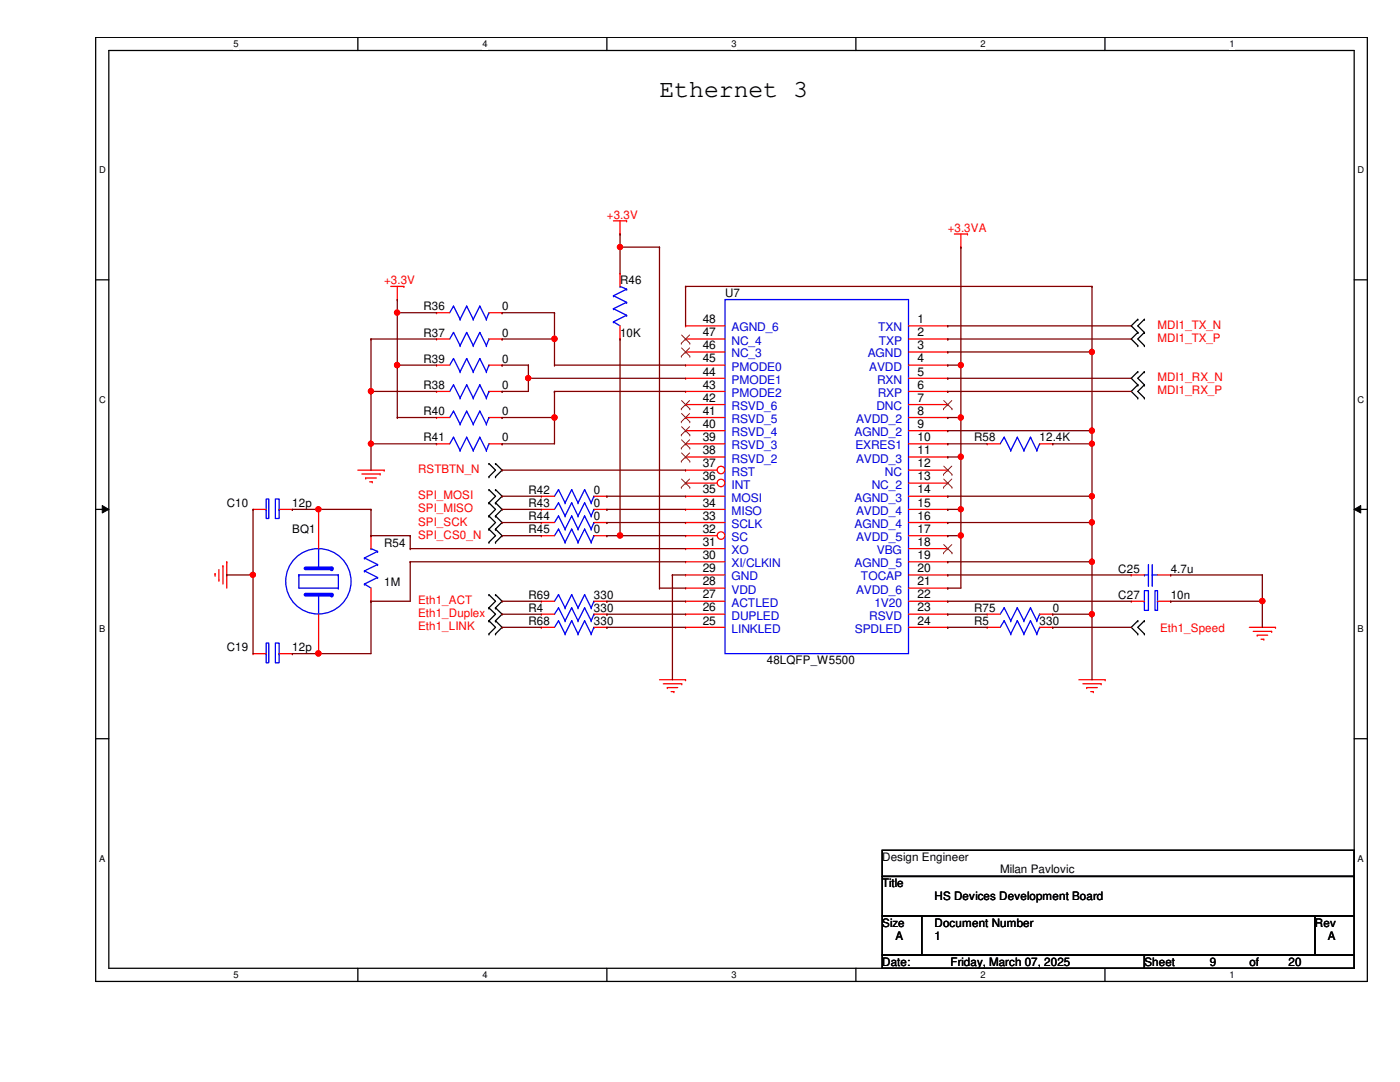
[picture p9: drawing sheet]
<svg xmlns="http://www.w3.org/2000/svg" width="279mm" height="216mm" viewBox="0 0 279 216" stroke-linecap="round" stroke-linejoin="round" font-family="sans-serif">
<path d="M19.1 7.5h253.8v188.3h-253.8zM21.7 10.1h248.6v183.1h-248.6z" fill="none" stroke="#000" stroke-width=".25"/>
<g fill="#fff">
<path d="M46.6 7.7h1v2.1h-1z"/>
<path d="M46.6 193.5h1v2.1h-1z"/>
</g>
<path d="M71.4 7.5v2.6M71.4 193.2v2.6" fill="none" stroke="#000" stroke-width=".25"/>
<g fill="#fff">
<path d="M96.3 7.7h1v2.1h-1z"/>
<path d="M96.3 193.5h1v2.1h-1z"/>
</g>
<path d="M121.1 7.5v2.6M121.1 193.2v2.6" fill="none" stroke="#000" stroke-width=".25"/>
<g fill="#fff">
<path d="M146 7.7h1v2.1h-1z"/>
<path d="M146 193.5h1v2.1h-1z"/>
</g>
<path d="M170.8 7.5v2.6M170.8 193.2v2.6" fill="none" stroke="#000" stroke-width=".25"/>
<g fill="#fff">
<path d="M195.7 7.7h1v2.1h-1z"/>
<path d="M195.7 193.5h1v2.1h-1z"/>
</g>
<path d="M220.5 7.5v2.6M220.5 193.2v2.6" fill="none" stroke="#000" stroke-width=".25"/>
<g fill="#fff">
<path d="M245.4 7.7h1v2.1h-1z"/>
<path d="M245.4 193.5h1v2.1h-1z"/>
<path d="M19.8 32.9h1.3v2.1h-1.3z"/>
<path d="M270.9 32.9h1.3v2.1h-1.3z"/>
<path d="M19.8 78.7h1.3v2.1h-1.3z"/>
<path d="M270.9 78.7h1.3v2.1h-1.3z"/>
</g>
<path d="M19.1 55.8h2.6M270.3 55.8h2.6" fill="none" stroke="#000" stroke-width=".25"/>
<g fill="#fff">
<path d="M19.8 124.5h1.2v2.1h-1.2z"/>
<path d="M270.9 124.5h1.3v2.1h-1.3z"/>
</g>
<path d="M19.1 101.6h2.6M270.3 101.6h2.6" fill="none" stroke="#000" stroke-width=".25"/>
<path d="M20.4 100.9l1.3 .7-1.3 .8zM270.3 101.6l1.3-.7v1.5z" fill="#000"/>
<path d="M20.4 100.9l1.3 .7-1.3 .8zM270.3 101.6l1.3-.7v1.5z" fill="none" stroke="#000" stroke-width=".2"/>
<g fill="#fff">
<path d="M19.8 170.3h1.2v2h-1.2z"/>
<path d="M270.9 170.3h1.3v2h-1.3z"/>
</g>
<g fill="none" stroke="#000" stroke-width=".25">
<path d="M227.1 63.7h.1M227.1 66.3h.1M227.1 69h.1M227.1 76.8h.1M227.1 79.4h.1M227.1 74.2h.1M227.1 63.7l-1.3 1.3 1.3 1.3M227.1 66.3l-1.3 1.3 1.3 1.4M227.1 76.8l-1.3 1.3 1.3 1.3M227.1 74.2l-1.3 1.3 1.3 1.3M228.4 66.3h.1M228.4 63.7h.1"/>
<path d="M228.4 69h.1M228.4 79.4h.1M228.4 76.8h.1M228.4 74.2h.1M228.4 63.7l-1.3 1.3 1.3 1.3M228.4 66.3l-1.3 1.3 1.3 1.4M228.4 76.8l-1.3 1.3 1.3 1.3M228.4 74.2l-1.3 1.3 1.3 1.3M97.6 97.7h.1M97.6 92.5h.1M97.6 95.1h.1M97.6 97.7l1.3 1.3-1.3 1.3"/>
<path d="M97.6 92.5l1.3 1.3-1.3 1.3M98.9 97.7h.1M98.9 95.1h.1M98.9 92.5h.1M98.9 97.7l1.3 1.3-1.3 1.3M98.9 92.5l1.3 1.3-1.3 1.3M97.6 105.6h.1M97.6 108.2h.1M97.6 103h.1M97.6 100.3h.1M97.6 118.7h.1M97.6 105.6l1.3 1.3-1.3 1.3"/>
<path d="M97.6 103l1.3 1.3-1.3 1.3M97.6 100.3l1.3 1.3-1.3 1.4M97.6 118.7l1.3 1.3-1.3 1.3M98.9 108.2h.1M98.9 105.6h.1M98.9 103h.1M98.9 100.3h.1M98.9 118.7h.1M98.9 105.6l1.3 1.3-1.3 1.3M98.9 103l1.3 1.3-1.3 1.3M98.9 100.3l1.3 1.3-1.3 1.4M98.9 118.7l1.3 1.3-1.3 1.3"/>
<path d="M97.6 121.3h.1M97.6 123.9h.1M97.6 126.5h.1M97.6 121.3l1.3 1.3-1.3 1.3M97.6 123.9l1.3 1.3-1.3 1.3M98.9 121.3h.1M98.9 123.9h.1M98.9 126.5h.1M98.9 121.3l1.3 1.3-1.3 1.3M98.9 123.9l1.3 1.3-1.3 1.3M227.1 123.9h.1M227.1 126.5h.1"/>
<path d="M227.1 123.9l-1.3 1.3 1.3 1.3M228.4 126.5h.1M228.4 123.9h.1M228.4 123.9l-1.3 1.3 1.3 1.3M19.1 147.4h2.6M270.3 147.4h2.6M176.1 169.7h94.2v5.2h-94.2zM176.1 174.9h94.2v7.9h-94.2zM176.1 182.8h7.8v7.8h-7.8zM176.1 190.6h52.3v2.6h-52.3zM183.9 182.8h78.5v7.8h-78.5zM228.4 190.6h41.9v2.6h-41.9z"/>
<path d="M262.4 182.8h7.9v7.8h-7.9z"/>
</g>
<g fill="none" stroke="#f00" stroke-width=".25">
<path d="M78 57.1h2.6M79.3 59.8h.1M79.3 57.1v2.7M80.6 57.1h.1M122.4 44.1h2.7M123.7 46.7h.1M123.7 44.1v2.6M125.1 44.1h.1M190.5 46.7h2.6M191.8 49.3h.1M191.8 46.7v2.6M193.1 46.7h.1"/>
<path d="M87.1 67.6h.1M87.1 72.9h.1M87.1 67.6h2.6M87.1 72.9h2.6M97.6 67.6h2.6M97.6 72.9h2.6M100.2 67.6h.1M100.2 72.9h.1M181.3 67.6h7.8M181.3 72.9h7.8M181.3 65h7.8M181.3 70.2h7.8"/>
<path d="M181.3 75.5h7.8M181.3 78.1h7.8M189.1 65h.1M189.1 67.6h.1M189.1 70.2h.1M189.1 72.9h.1M189.1 75.5h.1M189.1 78.1h.1M71.4 93.8h5.3M72.2 94.6h3.7M73 95.4h.1M73 95.4h2.1"/>
<path d="M73.8 96.1h.5M74.3 96.1h.1M75.9 94.6h.1M76.7 93.8h.1M87.1 88.6h.1M87.1 88.6h2.6M97.6 88.6h2.6M100.2 88.6h.1M181.3 93.8h7.8M181.3 88.6h7.8M181.3 80.7h7.8M181.3 83.3h7.8"/>
<path d="M181.3 85.9h7.8M181.3 91.2h7.8M181.3 96.4h7.8M181.3 99h7.8M189.1 80.7h.1M189.1 83.3h.1M189.1 85.9h.1M189.1 88.6h.1M189.1 91.2h.1M189.1 93.8h.1M189.1 96.4h.1M189.1 99h.1"/>
<path d="M197 88.6h.1M197 88.6h2.6M207.5 88.6h2.6M210.1 88.6h.1M42.9 114.5h.1M42.9 114.5v.5M43.7 115.8h.1M43.7 113.7v2.1M44.5 112.9h.1M44.5 112.9v3.6M45.3 112.1h.1M45.3 112.1v5.2"/>
<path d="M108 120h.1M108 120h2.7M118.5 120h2.6M121.1 120h.1M136.8 120h.1M136.8 117.3h.1M136.8 114.7h.1M136.8 112.1h.1M136.8 109.5h.1M136.8 120h7.9M136.8 109.5h7.9M136.8 112.1h7.9"/>
<path d="M136.8 114.7h7.9M136.8 117.3h7.9M181.3 120h7.8M181.3 101.6h7.8M181.3 104.3h7.8M181.3 106.9h7.8M181.3 109.5h7.8M181.3 112.1h7.8M181.3 114.7h7.8M181.3 117.3h7.8M189.1 101.6h.1M189.1 104.3h.1"/>
<path d="M189.1 106.9h.1M189.1 109.5h.1M189.1 112.1h.1M189.1 114.7h.1M189.1 117.3h.1M189.1 120h.1M131.6 135.6h5.2M132.4 136.4h3.7M133.2 137.2h.1M133.2 137.2h2.1M133.9 138h.6M134.5 138h.1"/>
<path d="M136.1 136.4h.1M136.8 135.6h.1M136.8 125.2h.1M136.8 122.6h.1M136.8 125.2h7.9M136.8 122.6h7.9M181.3 125.2h7.8M181.3 122.6h7.8M189.1 122.6h.1M189.1 125.2h.1M215.3 135.6h5.3M216.1 136.4h3.7"/>
<path d="M216.9 137.2h.1M216.9 137.2h2.1M217.7 138h.5M218.2 138h.1M219.8 136.4h.1M220.6 135.6h.1M249.3 125.2h5.3M250.1 126h3.7M250.9 126.7h.1M250.9 126.7h2.1M251.7 127.5h.5M252.2 127.5h.1"/>
<path d="M253.8 126h.1M254.6 125.2h.1"/>
</g>
<g fill="none" stroke="#00f" stroke-width=".25">
<path d="M144.7 59.8h36.6v70.6h-36.6zM90.5 66.3h.1M90.5 71.5h.1M90.5 66.3l1.3 2.7M90.5 66.3l-.8 1.3M90.5 71.5l1.3 2.7M90.5 71.5l-.8 1.4M91.8 69h.1M91.8 74.2h.1M93.1 66.3h.1M93.1 71.5h.1M93.1 71.5l1.3 2.7"/>
<path d="M93.1 66.3l-1.3 2.7M93.1 66.3l1.3 2.7M93.1 71.5l-1.3 2.7M94.4 69h.1M94.4 74.2h.1M95.8 66.3h.1M95.8 71.5h.1M95.8 71.5l1.3 2.7M95.8 66.3l-1.4 2.7M95.8 66.3l1.3 2.7M95.8 71.5l-1.4 2.7M97.1 69h.1"/>
<path d="M97.1 74.2h.1M97.6 67.6h.1M97.6 72.9h.1M97.6 67.6l-.5 1.4M97.6 72.9l-.5 1.3M90.5 87.2h.1M90.5 87.2l1.3 2.7M90.5 87.2l-.8 1.4M91.8 89.9h.1M93.1 87.2h.1M93.1 87.2l-1.3 2.7M93.1 87.2l1.3 2.7"/>
<path d="M94.4 89.9h.1M95.8 87.2h.1M95.8 87.2l-1.4 2.7M95.8 87.2l1.3 2.7M97.1 89.9h.1M97.6 88.6h.1M97.6 88.6l-.5 1.3M200.4 87.2h.1M200.4 87.2l1.3 2.7M200.4 87.2l-.8 1.4M201.7 89.9h.1M203 87.2h.1"/>
<path d="M203 87.2l-1.3 2.7M203 87.2l1.3 2.7M204.3 89.9h.1M205.7 87.2h.1M205.7 87.2l-1.4 2.7M205.7 87.2l1.2 2.7M206.9 89.9h.1M207.5 88.6h.1M207.5 88.6l-.6 1.3M111.5 118.7h.1M111.5 118.7l1.3 2.6M111.5 118.7l-.8 1.3"/>
<path d="M114.1 118.7h.1M114.1 118.7l-1.3 2.6M114.1 118.7l1.3 2.6M116.7 118.7h.1M116.7 118.7l-1.3 2.6M116.7 118.7l1.3 2.6M118.5 120h.1M118.5 120l-.5 1.3M112.8 121.3h.1M115.4 121.3h.1M118 121.3h.1"/>
</g>
<g fill="none" stroke="#804000" stroke-width=".2">
<path d="M188.3 79.9l1.7 1.7M189.9 79.9l-1.6 1.7M188.3 81.6h.1M188.3 94.7h.1M188.3 97.2h.1M188.3 93l1.7 1.7M188.3 95.6l1.7 1.6M189.9 93l-1.6 1.7M189.9 95.6l-1.6 1.6M190 81.6h.1M190 94.7h.1M190 97.2h.1"/>
<path d="M188.3 110.3h.1M188.3 108.7l1.7 1.6M189.9 108.7l-1.6 1.6M190 110.3h.1"/>
</g>
<circle cx="143.9" cy="106.9" r=".75" fill="#fff"/>
<g fill="none" stroke="#f00" stroke-width=".25">
<path d="M136.8 99h.1M136.8 99h7.9M136.8 106.9h.1M136.8 104.3h.1M136.8 101.6h.1M136.8 106.9h6.3M136.8 104.3h7.9M136.8 101.6h7.9"/>
<circle cx="143.9" cy="106.9" r=".75"/>
</g>
<circle cx="143.9" cy="96.4" r=".75" fill="#fff"/>
<g fill="none" stroke="#f00" stroke-width=".25">
<path d="M136.8 96.4h.1M136.8 96.4h6.3"/>
<circle cx="143.9" cy="96.4" r=".75"/>
</g>
<path d="M136 97.2h.1M136 95.6l1.7 1.6M137.6 95.6l-1.6 1.6M137.7 97.2h.1" fill="none" stroke="#804000" stroke-width=".2"/>
<circle cx="143.9" cy="93.8" r=".75" fill="#fff"/>
<g fill="none" stroke="#f00" stroke-width=".25">
<path d="M136.8 78.1h.1M136.8 75.5h.1M136.8 72.9h.1M136.8 70.2h.1M136.8 67.6h.1M136.8 65h.1M136.8 78.1h7.9M136.8 75.5h7.9M136.8 72.9h7.9M136.8 70.2h7.9M136.8 67.6h7.9M136.8 65h7.9"/>
<path d="M136.8 93.8h.1M136.8 91.2h.1M136.8 88.6h.1M136.8 85.9h.1M136.8 83.3h.1M136.8 80.7h.1M136.8 93.8h6.3M136.8 91.2h7.9M136.8 88.6h7.9M136.8 85.9h7.9M136.8 83.3h7.9M136.8 80.7h7.9"/>
<path d="M225.8 120h.1M225.8 114.7h.1M225.8 120h2.6M225.8 114.7h2.6M231 120h2.6M231 114.7h2.6M233.6 120h.1M233.6 114.7h.1M108 122.6h.1M108 125.2h.1M108 122.6h2.7M108 125.2h2.7"/>
<path d="M118.5 122.6h2.6M118.5 125.2h2.6M121.1 122.6h.1M121.1 125.2h.1M197 122.6h.1M197 122.6h2.6M207.5 122.6h2.6M210.1 122.6h.1"/>
<circle cx="143.9" cy="93.8" r=".75"/>
</g>
<g fill="none" stroke="#804000" stroke-width=".2">
<path d="M136 71.1h.1M136 68.5h.1M136 79.9l1.7 1.7M136 69.4l1.7 1.7M136 66.8l1.7 1.7M137.6 79.9l-1.6 1.7M137.6 69.4l-1.6 1.7M137.6 66.8l-1.6 1.7M137.7 71.1h.1M137.7 68.5h.1M136 92h.1M136 89.4h.1"/>
<path d="M136 86.8h.1M136 84.2h.1M136 81.6h.1M136 90.4l1.7 1.6M136 87.8l1.7 1.6M136 85.1l1.7 1.7M136 82.5l1.7 1.7M137.6 90.4l-1.6 1.6M137.6 87.8l-1.6 1.6M137.6 85.1l-1.6 1.7M137.6 82.5l-1.6 1.7M137.7 92h.1"/>
<path d="M137.7 89.4h.1M137.7 86.8h.1M137.7 84.2h.1M137.7 81.6h.1"/>
</g>
<g fill="none" stroke="#00f" stroke-width=".25">
<path d="M59.6 114.7h.1M59.6 114.7h7.9M59.6 114.7v2.6h7.9M67.5 114.7h.1M67.5 117.3h.1M67.5 114.7v2.6M228.4 117.9h.8v3.9h-.8zM228.4 120h.1M228.4 114.7h.1M228.4 114.7h.8M229.2 116.8h.1M229.2 112.6v4.2"/>
<path d="M230 116.8h.1M230 114.7h.1M230 112.6v4.2M230 114.7h1M230.5 117.9h.5v3.9h-.5zM231 120h.1M111.5 121.3h.1M111.5 123.9h.1M111.5 121.3l1.3 2.6M111.5 121.3l-.8 1.3M111.5 123.9l1.3 2.6M111.5 123.9l-.8 1.3"/>
<path d="M112.8 123.9h.1M112.8 126.5h.1M114.1 121.3h.1M114.1 123.9h.1M114.1 121.3l-1.3 2.6M114.1 121.3l1.3 2.6M114.1 123.9l-1.3 2.6M114.1 123.9l1.3 2.6M115.4 123.9h.1M115.4 126.5h.1M116.7 121.3h.1M116.7 123.9h.1"/>
<path d="M116.7 121.3l-1.3 2.6M116.7 121.3l1.3 2.6M116.7 123.9l-1.3 2.6M116.7 123.9l1.3 2.6M118 123.9h.1M118 126.5h.1M118.5 122.6h.1M118.5 125.2h.1M118.5 122.6l-.5 1.3M118.5 125.2l-.5 1.3M200.4 121.3h.1M200.4 121.3l1.3 2.6"/>
<path d="M200.4 121.3l-.8 1.3M201.7 123.9h.1M203 121.3h.1M203 121.3l-1.3 2.6M203 121.3l1.3 2.6M204.3 123.9h.1M205.7 121.3h.1M205.7 121.3l-1.4 2.6M205.7 121.3l1.2 2.6M206.9 123.9h.1M207.5 122.6h.1M207.5 122.6l-.6 1.3"/>
</g>
<path d="M61 118.7h5.2" fill="none" stroke="#00f" stroke-width=".76"/>
<circle cx="66.2" cy="118.7" r=".38" fill="#00f"/>
<path d="M61 113.4h5.2" fill="none" stroke="#00f" stroke-width=".76"/>
<circle cx="66.2" cy="113.4" r=".38" fill="#00f"/>
<g fill="none" stroke="#00f" stroke-width=".25">
<path d="M122.4 59h.1M122.4 59l2.7 1.3M123.7 57.1h.1M123.7 57.1l1.4 .6M125.1 57.7h.1M125.1 57.7l-2.7 1.3M90.5 61.1h.1M90.5 76.8h.1M90.5 61.1l1.3 2.6M90.5 61.1l-.8 1.3M90.5 76.8l1.3 2.6M90.5 76.8l-.8 1.3"/>
<path d="M91.8 63.7h.1M91.8 79.4h.1M93.1 61.1h.1M93.1 76.8h.1M93.1 61.1l-1.3 2.6M93.1 61.1l1.3 2.6M93.1 76.8l-1.3 2.6M93.1 76.8l1.3 2.6M94.4 63.7h.1M94.4 79.4h.1M95.8 61.1h.1M95.8 76.8h.1"/>
<path d="M95.8 61.1l-1.4 2.6M95.8 61.1l1.3 2.6M95.8 76.8l-1.4 2.6M95.8 76.8l1.3 2.6M97.1 63.7h.1M97.1 79.4h.1M97.6 62.4h.1M97.6 78.1h.1M97.6 62.4l-.5 1.3M97.6 78.1l-.5 1.3M122.4 61.6h.1M122.4 64.2h.1"/>
<path d="M122.4 61.6l2.7 1.3M122.4 64.2l1.3 .8M125.1 62.9h.1M125.1 60.3h.1M125.1 62.9l-2.7 1.3M125.1 60.3l-2.7 1.3M53.1 99.6h.5v3.9h-.5zM54.9 99.6h.8v3.9h-.8zM90.5 82h.1M90.5 82l1.3 2.6M90.5 82l-.8 1.3M91.8 84.6h.1"/>
<path d="M93.1 82h.1M93.1 82l-1.3 2.6M93.1 82l1.3 2.6M94.4 84.6h.1M95.8 82h.1M95.8 82l-1.4 2.6M95.8 82l1.3 2.6M97.1 84.6h.1M97.6 83.3h.1M97.6 83.3l-.5 1.3M111.5 97.7h.1M111.5 97.7l1.3 2.6"/>
<path d="M111.5 97.7l-.8 1.3M114.1 97.7h.1M114.1 97.7l-1.3 2.6M114.1 97.7l1.3 2.6M116.7 97.7h.1M116.7 97.7l-1.3 2.6M116.7 97.7l1.3 2.6M118.5 99h.1M118.5 99l-.5 1.3M53.1 101.6h.1M55.7 101.6h.1M63.6 118.7h.1"/>
<path d="M63.6 109.5h.1M63.6 109.5v3.9M63.6 118.7v3.9M72.7 113.9h.1M72.7 111.3h.1M72.7 116.5h.1M72.7 113.9l2.7 1.3M72.7 111.3l2.7 1.3M72.7 116.5l1.3 .8M74 109.5h.1M74 109.5l1.4 .5M75.4 115.2h.1"/>
<path d="M75.4 112.6h.1M75.4 110h.1M75.4 115.2l-2.7 1.3M75.4 112.6l-2.7 1.3M75.4 110l-2.7 1.3M111.5 100.3h.1M111.5 103h.1M111.5 105.6h.1M111.5 100.3l1.3 2.7M111.5 100.3l-.8 1.3M111.5 103l1.3 2.6M111.5 103l-.8 1.3"/>
<path d="M111.5 105.6l1.3 2.6M111.5 105.6l-.8 1.3M112.8 103h.1M112.8 105.6h.1M112.8 100.3h.1M112.8 108.2h.1M114.1 100.3h.1M114.1 103h.1M114.1 105.6h.1M114.1 100.3l-1.3 2.7M114.1 100.3l1.3 2.7M114.1 103l-1.3 2.6"/>
<path d="M114.1 103l1.3 2.6M114.1 105.6l-1.3 2.6M114.1 105.6l1.3 2.6M115.4 103h.1M115.4 105.6h.1M115.4 100.3h.1M115.4 108.2h.1M116.7 100.3h.1M116.7 103h.1M116.7 105.6h.1M116.7 103l1.3 2.6M116.7 100.3l-1.3 2.7"/>
<path d="M116.7 100.3l1.3 2.7M116.7 103l-1.3 2.6M116.7 105.6l-1.3 2.6M116.7 105.6l1.3 2.6M118 103h.1M118 105.6h.1M118 100.3h.1M118 108.2h.1M118.5 101.6h.1M118.5 104.3h.1M118.5 106.9h.1M118.5 101.6l-.5 1.4"/>
<path d="M118.5 104.3l-.5 1.3M118.5 106.9l-.5 1.3M53.1 128.3h.5v3.9h-.5zM53.1 130.4h.1M54.9 128.3h.8v3.9h-.8zM55.7 130.4h.1M200.4 123.9h.1M200.4 123.9l1.3 2.6M200.4 123.9l-.8 1.3M201.7 126.5h.1M203 123.9h.1M203 123.9l-1.3 2.6"/>
<path d="M203 123.9l1.3 2.6M204.3 126.5h.1M205.7 123.9h.1M205.7 123.9l-1.4 2.6M205.7 123.9l1.2 2.6M206.9 126.5h.1M207.5 125.2h.1M207.5 125.2l-.6 1.3"/>
<circle cx="63.5" cy="116" r="6.5"/>
</g>
<g fill="none" stroke="#f00" stroke-width=".25">
<path d="M123.7 54.6h.1M123.7 54.6v2.5M87.1 62.4h.1M87.1 78.1h.1M87.1 62.4h2.6M87.1 78.1h2.6M97.6 62.4h2.6M97.6 78.1h2.6M100.2 62.4h.1M100.2 78.1h.1M123.7 67.6h.1M123.7 65v2.6"/>
<path d="M87.1 83.3h.1M87.1 83.3h2.6M97.6 83.3h2.6M100.2 83.3h.1M108 99h.1M108 99h2.7M118.5 99h2.6M121.1 99h.1M50.5 101.6h.1M50.5 101.6h2.6M55.7 101.6h2.6M58.3 101.6h.1"/>
<path d="M63.6 101.6h.1M63.6 101.6v7.9M74 120h.1M74 106.9h.1M74 106.9v2.6M74 117.3v2.7M108 101.6h.1M108 104.3h.1M108 106.9h.1M108 101.6h2.7M108 104.3h2.7M108 106.9h2.7"/>
<path d="M118.5 101.6h2.6M118.5 104.3h2.6M118.5 106.9h2.6M121.1 101.6h.1M121.1 104.3h.1M121.1 106.9h.1M50.5 130.4h.1M50.5 130.4h2.6M55.7 130.4h2.6M58.3 130.4h.1M63.6 130.4h.1M63.6 122.6v7.8"/>
<path d="M197 125.2h.1M197 125.2h2.6M207.5 125.2h2.6M210.1 125.2h.1"/>
</g>
<path d="M136.8 57.1h.1M136.8 57.1v7.9M136.8 57.1h81.1M217.9 57.1h.1M217.9 57.1v13.1h-28.8M189.1 65h.1M189.1 67.6h.1M189.1 70.2h.1M189.1 65h36.7M189.1 67.6h36.7" fill="none" stroke="#800000" stroke-width=".25"/>
<circle cx="217.9" cy="70.2" r=".5" fill="#f00"/>
<circle cx="217.9" cy="70.2" r=".5" fill="none" stroke="#f00" stroke-width=".25"/>
<path d="M189.1 75.5h.1M189.1 78.1h.1M189.1 75.5h36.7M189.1 78.1h36.7M217.9 70.2h.1M217.9 70.2v15.7h-28.8M189.1 85.9h.1" fill="none" stroke="#800000" stroke-width=".25"/>
<circle cx="217.9" cy="85.9" r=".5" fill="#f00"/>
<circle cx="217.9" cy="85.9" r=".5" fill="none" stroke="#f00" stroke-width=".25"/>
<path d="M189.1 88.6h.1M189.1 88.6h7.9M210.1 88.6h.1M217.9 85.9h.1M217.9 85.9v2.7h-7.8" fill="none" stroke="#800000" stroke-width=".25"/>
<circle cx="217.9" cy="88.5" r=".49" fill="#f00"/>
<circle cx="217.9" cy="88.5" r=".49" fill="none" stroke="#f00" stroke-width=".25"/>
<path d="M189.1 99h.1M189.1 99h28.8M217.9 88.6h.1M217.9 99h.1M217.9 88.6v15.7" fill="none" stroke="#800000" stroke-width=".25"/>
<circle cx="217.9" cy="104.2" r=".5" fill="#f00"/>
<circle cx="217.9" cy="104.2" r=".5" fill="none" stroke="#f00" stroke-width=".25"/>
<circle cx="217.9" cy="99" r=".5" fill="#f00"/>
<circle cx="217.9" cy="99" r=".5" fill="none" stroke="#f00" stroke-width=".25"/>
<path d="M189.1 104.3h.1M189.1 112.1h.1M189.1 104.3h28.8M217.9 104.3h.1M217.9 104.3v7.8h-28.8" fill="none" stroke="#800000" stroke-width=".25"/>
<circle cx="217.9" cy="112.1" r=".5" fill="#f00"/>
<circle cx="217.9" cy="112.1" r=".5" fill="none" stroke="#f00" stroke-width=".25"/>
<path d="M191.8 49.3h.1M191.8 49.3v23.6M189.1 117.3h.1M189.1 117.3h2.7M217.9 112.1h.1M217.9 112.1v10.5M189.1 122.6h.1M189.1 122.6h7.9" fill="none" stroke="#800000" stroke-width=".25"/>
<circle cx="191.7" cy="72.9" r=".5" fill="#f00"/>
<circle cx="191.7" cy="72.9" r=".5" fill="none" stroke="#f00" stroke-width=".25"/>
<path d="M189.1 106.9h.1M189.1 101.6h.1M189.1 106.9h2.7M189.1 101.6h2.7M191.8 106.9h.1M191.8 101.6h.1M191.8 101.6v15.7" fill="none" stroke="#800000" stroke-width=".25"/>
<circle cx="191.7" cy="106.8" r=".5" fill="#f00"/>
<circle cx="191.7" cy="106.8" r=".5" fill="none" stroke="#f00" stroke-width=".25"/>
<circle cx="191.7" cy="101.6" r=".49" fill="#f00"/>
<circle cx="191.7" cy="101.6" r=".49" fill="none" stroke="#f00" stroke-width=".25"/>
<path d="M189.1 91.2h.1M189.1 83.3h.1M189.1 91.2h2.7M189.1 83.3h2.7M191.8 91.2h.1M191.8 83.3h.1M191.8 83.3v18.3" fill="none" stroke="#800000" stroke-width=".25"/>
<circle cx="191.7" cy="91.1" r=".5" fill="#f00"/>
<circle cx="191.7" cy="91.1" r=".5" fill="none" stroke="#f00" stroke-width=".25"/>
<path d="M189.1 72.9h.1M189.1 72.9h2.7M191.8 72.9h.1M191.8 72.9v10.4" fill="none" stroke="#800000" stroke-width=".25"/>
<circle cx="191.7" cy="83.3" r=".5" fill="#f00"/>
<circle cx="191.7" cy="83.3" r=".5" fill="none" stroke="#f00" stroke-width=".25"/>
<path d="M210.1 122.6h.1M210.1 122.6h7.8" fill="none" stroke="#800000" stroke-width=".25"/>
<circle cx="217.9" cy="122.5" r=".5" fill="#f00"/>
<circle cx="217.9" cy="122.5" r=".5" fill="none" stroke="#f00" stroke-width=".25"/>
<g fill="none" stroke="#800000" stroke-width=".25">
<path d="M123.7 46.7h.1M123.7 46.7v2.6M74 78.1h.1M74 78.1h13.1M74 88.6h.1M74 88.6v5.2M189.1 114.7h.1M189.1 120h.1M189.1 114.7h36.7M189.1 120h36.7M189.1 125.2h.1M189.1 125.2h7.9"/>
<path d="M210.1 125.2h.1M210.1 125.2h15.7M217.9 122.6h.1M217.9 122.6v13"/>
</g>
<circle cx="74" cy="78.1" r=".5" fill="#f00"/>
<circle cx="74" cy="78.1" r=".5" fill="none" stroke="#f00" stroke-width=".25"/>
<path d="M74 78.1h.1M74 67.6h.1M74 67.6v21M74 67.6h13.1M79.3 72.9h.1M79.3 72.9h7.8M79.3 83.3h.1M79.3 83.3h7.8" fill="none" stroke="#800000" stroke-width=".25"/>
<circle cx="79.2" cy="72.9" r=".51" fill="#f00"/>
<circle cx="79.2" cy="72.9" r=".51" fill="none" stroke="#f00" stroke-width=".25"/>
<path d="M79.3 59.8h.1M79.3 59.8v2.6M79.3 72.9h.1M79.3 72.9v10.4M100.2 62.4h.1M100.2 67.6h.1M100.2 62.4h10.5M110.7 62.4h.1M110.7 62.4v5.2h-10.5" fill="none" stroke="#800000" stroke-width=".25"/>
<circle cx="110.7" cy="67.6" r=".51" fill="#f00"/>
<circle cx="110.7" cy="67.6" r=".51" fill="none" stroke="#f00" stroke-width=".25"/>
<path d="M100.2 72.9h.1M100.2 72.9h5.3M105.5 75.5h.1M105.5 75.5h31.3" fill="none" stroke="#800000" stroke-width=".25"/>
<circle cx="105.4" cy="75.5" r=".5" fill="#f00"/>
<circle cx="105.4" cy="75.5" r=".5" fill="none" stroke="#f00" stroke-width=".25"/>
<path d="M100.2 78.1h.1M100.2 78.1h5.3M105.5 72.9h.1M105.5 72.9v2.6M110.7 78.1h.1M110.7 78.1v5.2h-10.5M100.2 83.3h.1" fill="none" stroke="#800000" stroke-width=".25"/>
<circle cx="110.7" cy="83.3" r=".51" fill="#f00"/>
<circle cx="110.7" cy="83.3" r=".51" fill="none" stroke="#f00" stroke-width=".25"/>
<g fill="none" stroke="#800000" stroke-width=".25">
<path d="M79.3 62.4h.1M79.3 62.4v10.5M105.5 75.5h.1M105.5 75.5v2.6M110.7 78.1h.1M110.7 72.9h.1M110.7 67.6h.1M110.7 78.1h26.1M110.7 67.6v5.3M110.7 72.9h26.1M123.7 67.6h.1M123.7 67.6v39.3h-2.6"/>
<path d="M100.2 88.6h.1M100.2 93.8h.1M100.2 99h.1M100.2 93.8h36.6M100.2 99h7.8M110.7 83.3h.1M110.7 83.3v5.3h-10.5M121.1 99h.1M121.1 99h15.7M100.2 101.6h.1M100.2 104.3h.1M100.2 106.9h.1"/>
<path d="M100.2 101.6h7.8M100.2 104.3h7.8M100.2 106.9h7.8M121.1 101.6h.1M121.1 104.3h.1M121.1 106.9h.1M121.1 101.6h15.7M121.1 104.3h15.7"/>
</g>
<circle cx="123.7" cy="106.8" r=".51" fill="#f00"/>
<circle cx="123.7" cy="106.8" r=".51" fill="none" stroke="#f00" stroke-width=".25"/>
<path d="M50.5 114.7h.1M50.5 114.7v15.7M58.3 101.6h.1M58.3 101.6h5.3M81.9 109.5h.1M81.9 112.1h.1M81.9 109.5h54.9M81.9 112.1h54.9M123.7 106.9h.1M123.7 106.9h13.1" fill="none" stroke="#800000" stroke-width=".25"/>
<circle cx="63.6" cy="101.6" r=".5" fill="#f00"/>
<circle cx="63.6" cy="101.6" r=".5" fill="none" stroke="#f00" stroke-width=".25"/>
<path d="M45.3 114.7h.1M50.5 101.6h.1M50.5 101.6v13.1h-5.2M58.3 130.4h.1M58.3 130.4h5.3" fill="none" stroke="#800000" stroke-width=".25"/>
<circle cx="50.5" cy="114.7" r=".5" fill="#f00"/>
<circle cx="50.5" cy="114.7" r=".5" fill="none" stroke="#f00" stroke-width=".25"/>
<g fill="none" stroke="#800000" stroke-width=".25">
<path d="M123.7 49.3h.1M123.7 49.3h7.9M131.6 49.3h.1M131.6 49.3v68M100.2 120h.1M100.2 120h7.8M121.1 120h.1M121.1 120h15.7M131.6 117.3h.1M131.6 117.3h5.2M134.2 114.7h.1M134.2 114.7h2.6"/>
<path d="M134.2 114.7v20.9M100.2 125.2h.1M100.2 122.6h.1M100.2 125.2h7.8M100.2 122.6h7.8M121.1 125.2h.1M121.1 122.6h.1M121.1 125.2h15.7M121.1 122.6h15.7"/>
</g>
<circle cx="123.8" cy="49.3" r=".5" fill="#f00"/>
<circle cx="123.8" cy="49.3" r=".5" fill="none" stroke="#f00" stroke-width=".25"/>
<path d="M123.7 49.3h.1M123.7 49.3v5.3M74 88.6h.1M74 88.6h13.1" fill="none" stroke="#800000" stroke-width=".25"/>
<circle cx="74" cy="88.5" r=".49" fill="#f00"/>
<circle cx="74" cy="88.5" r=".49" fill="none" stroke="#f00" stroke-width=".25"/>
<path d="M79.3 62.4h.1M79.3 62.4h7.8" fill="none" stroke="#800000" stroke-width=".25"/>
<circle cx="79.3" cy="62.4" r=".5" fill="#f00"/>
<circle cx="79.3" cy="62.4" r=".5" fill="none" stroke="#f00" stroke-width=".25"/>
<path d="M233.6 114.7h.1M233.6 120h.1M233.6 114.7h18.3M251.9 114.7h.1M251.9 114.7v5.3h-18.3" fill="none" stroke="#800000" stroke-width=".25"/>
<circle cx="251.9" cy="119.9" r=".51" fill="#f00"/>
<circle cx="251.9" cy="119.9" r=".51" fill="none" stroke="#f00" stroke-width=".25"/>
<g fill="none" stroke="#800000" stroke-width=".25">
<path d="M63.6 101.6h.1M63.6 101.6h10.4M74 120h.1M74 106.9h.1M74 101.6h.1M74 106.9h7.9M74 101.6v5.3M74 120v10.4h-10.4M81.9 112.1h.1M81.9 106.9h.1M81.9 106.9v2.6M81.9 112.1v7.9h-7.9"/>
<path d="M251.9 120h.1M251.9 120v5.2M63.6 130.4h.1"/>
</g>
<circle cx="63.5" cy="130.4" r=".51" fill="#f00"/>
<circle cx="63.5" cy="130.4" r=".51" fill="none" stroke="#f00" stroke-width=".25"/>
<circle cx="217.9" cy="70.2" r=".5" fill="#f00"/>
<circle cx="217.9" cy="70.2" r=".5" fill="none" stroke="#f00" stroke-width=".25"/>
<circle cx="217.9" cy="85.9" r=".5" fill="#f00"/>
<circle cx="217.9" cy="85.9" r=".5" fill="none" stroke="#f00" stroke-width=".25"/>
<circle cx="217.9" cy="88.5" r=".49" fill="#f00"/>
<circle cx="217.9" cy="88.5" r=".49" fill="none" stroke="#f00" stroke-width=".25"/>
<circle cx="217.9" cy="104.2" r=".5" fill="#f00"/>
<circle cx="217.9" cy="104.2" r=".5" fill="none" stroke="#f00" stroke-width=".25"/>
<circle cx="217.9" cy="99" r=".5" fill="#f00"/>
<circle cx="217.9" cy="99" r=".5" fill="none" stroke="#f00" stroke-width=".25"/>
<circle cx="217.9" cy="112.1" r=".5" fill="#f00"/>
<circle cx="217.9" cy="112.1" r=".5" fill="none" stroke="#f00" stroke-width=".25"/>
<circle cx="191.7" cy="72.9" r=".5" fill="#f00"/>
<circle cx="191.7" cy="72.9" r=".5" fill="none" stroke="#f00" stroke-width=".25"/>
<circle cx="191.7" cy="106.8" r=".5" fill="#f00"/>
<circle cx="191.7" cy="106.8" r=".5" fill="none" stroke="#f00" stroke-width=".25"/>
<circle cx="191.7" cy="101.6" r=".49" fill="#f00"/>
<circle cx="191.7" cy="101.6" r=".49" fill="none" stroke="#f00" stroke-width=".25"/>
<circle cx="191.7" cy="91.1" r=".5" fill="#f00"/>
<circle cx="191.7" cy="91.1" r=".5" fill="none" stroke="#f00" stroke-width=".25"/>
<circle cx="191.7" cy="83.3" r=".5" fill="#f00"/>
<circle cx="191.7" cy="83.3" r=".5" fill="none" stroke="#f00" stroke-width=".25"/>
<circle cx="217.9" cy="122.5" r=".5" fill="#f00"/>
<circle cx="217.9" cy="122.5" r=".5" fill="none" stroke="#f00" stroke-width=".25"/>
<circle cx="74" cy="78.1" r=".5" fill="#f00"/>
<circle cx="74" cy="78.1" r=".5" fill="none" stroke="#f00" stroke-width=".25"/>
<circle cx="79.2" cy="72.9" r=".51" fill="#f00"/>
<circle cx="79.2" cy="72.9" r=".51" fill="none" stroke="#f00" stroke-width=".25"/>
<circle cx="110.7" cy="67.6" r=".51" fill="#f00"/>
<circle cx="110.7" cy="67.6" r=".51" fill="none" stroke="#f00" stroke-width=".25"/>
<circle cx="105.4" cy="75.5" r=".5" fill="#f00"/>
<circle cx="105.4" cy="75.5" r=".5" fill="none" stroke="#f00" stroke-width=".25"/>
<circle cx="110.7" cy="83.3" r=".51" fill="#f00"/>
<circle cx="110.7" cy="83.3" r=".51" fill="none" stroke="#f00" stroke-width=".25"/>
<circle cx="123.7" cy="106.8" r=".51" fill="#f00"/>
<circle cx="123.7" cy="106.8" r=".51" fill="none" stroke="#f00" stroke-width=".25"/>
<circle cx="63.6" cy="101.6" r=".5" fill="#f00"/>
<circle cx="63.6" cy="101.6" r=".5" fill="none" stroke="#f00" stroke-width=".25"/>
<circle cx="50.5" cy="114.7" r=".5" fill="#f00"/>
<circle cx="50.5" cy="114.7" r=".5" fill="none" stroke="#f00" stroke-width=".25"/>
<circle cx="123.8" cy="49.3" r=".5" fill="#f00"/>
<circle cx="123.8" cy="49.3" r=".5" fill="none" stroke="#f00" stroke-width=".25"/>
<circle cx="74" cy="88.5" r=".49" fill="#f00"/>
<circle cx="74" cy="88.5" r=".49" fill="none" stroke="#f00" stroke-width=".25"/>
<circle cx="79.3" cy="62.4" r=".5" fill="#f00"/>
<circle cx="79.3" cy="62.4" r=".5" fill="none" stroke="#f00" stroke-width=".25"/>
<circle cx="251.9" cy="119.9" r=".51" fill="#f00"/>
<circle cx="251.9" cy="119.9" r=".51" fill="none" stroke="#f00" stroke-width=".25"/>
<circle cx="63.5" cy="130.4" r=".51" fill="#f00"/>
<circle cx="63.5" cy="130.4" r=".51" fill="none" stroke="#f00" stroke-width=".25"/>
<text font-size="5" x="131.6" y="19.3">Ethernet 3</text>
<g font-size="2.4">
<text x="140.3" y="64.5">48</text>
<text x="183.1" y="64.5">1</text>
<text x="140.3" y="69.7">46</text>
<text x="140.3" y="67.1">47</text>
<text x="183.1" y="67.1">2</text>
<text x="183.1" y="69.7">3</text>
<text x="140.3" y="77.6">43</text>
<text x="140.3" y="74.9">44</text>
<text x="140.3" y="72.3">45</text>
<text x="183.1" y="72.3">4</text>
<text x="183.1" y="74.9">5</text>
<text x="183.1" y="77.6">6</text>
<text x="140.3" y="82.8">41</text>
<text x="140.3" y="80.2">42</text>
<text x="183.1" y="80.2">7</text>
<text x="183.1" y="82.8">8</text>
<text x="140.3" y="88">39</text>
<text x="140.3" y="85.4">40</text>
<text x="183.1" y="85.4">9</text>
<text x="183.1" y="88">10</text>
<text x="140.3" y="95.8">36</text>
<text x="140.3" y="93.3">37</text>
<text x="140.3" y="90.6">38</text>
<text x="183.1" y="90.6">11</text>
<text x="183.1" y="93.3">12</text>
<text x="183.1" y="95.8">13</text>
<text x="140.3" y="101.1">34</text>
<text x="140.3" y="98.5">35</text>
<text x="183.1" y="98.5">14</text>
<text x="183.1" y="101.1">15</text>
<text x="140.3" y="106.3">32</text>
<text x="140.3" y="103.7">33</text>
<text x="183.1" y="103.7">16</text>
<text x="183.1" y="106.3">17</text>
<text x="140.3" y="111.5">30</text>
<text x="140.3" y="108.9">31</text>
<text x="183.1" y="108.9">18</text>
<text x="183.1" y="111.5">19</text>
<text x="140.3" y="119.4">27</text>
<text x="140.3" y="116.8">28</text>
<text x="140.3" y="114.2">29</text>
<text x="183.1" y="114.2">20</text>
<text x="183.1" y="116.8">21</text>
<text x="183.1" y="119.4">22</text>
<text x="140.3" y="124.6">25</text>
<text x="140.3" y="122">26</text>
<text x="183.1" y="122">23</text>
<text x="183.1" y="124.6">24</text>
</g>
<g font-size="2.4" fill="#00c">
<text x="146" y="71.3">NC_3</text>
<text x="146" y="68.7">NC_4</text>
<text x="146" y="66.1">AGND_6</text>
<text x="173.2" y="71.3">AGND</text>
<text x="175.3" y="66.1">TXN</text>
<text x="175.4" y="68.7">TXP</text>
<text x="146" y="76.6">PMODE1</text>
<text x="146" y="74">PMODE0</text>
<text x="173.5" y="74">AVDD</text>
<text x="175" y="76.6">RXN</text>
<text x="146" y="81.8">RSVD_6</text>
<text x="146" y="79.2">PMODE2</text>
<text x="174.9" y="81.8">DNC</text>
<text x="175.2" y="79.2">RXP</text>
<text x="146" y="89.7">RSVD_3</text>
<text x="146" y="87">RSVD_4</text>
<text x="146" y="84.4">RSVD_5</text>
<text x="170.6" y="87">AGND_2</text>
<text x="170.7" y="89.7">EXRES1</text>
<text x="170.9" y="84.4">AVDD_2</text>
<text x="146" y="94.9">RST</text>
<text x="146" y="92.3">RSVD_2</text>
<text x="170.9" y="92.3">AVDD_3</text>
<text x="176.6" y="94.9">NC</text>
<text x="146" y="100.1">MOSI</text>
<text x="146" y="97.5">INT</text>
<text x="170.6" y="100.1">AGND_3</text>
<text x="174" y="97.5">NC_2</text>
<text x="146" y="108">SC</text>
<text x="146" y="105.4">SCLK</text>
<text x="146" y="102.7">MISO</text>
<text x="170.6" y="105.4">AGND_4</text>
<text x="170.9" y="102.7">AVDD_4</text>
<text x="170.9" y="108">AVDD_5</text>
<text x="146" y="113.2">XI/CLKIN</text>
<text x="146" y="110.6">XO</text>
<text x="170.6" y="113.2">AGND_5</text>
<text x="175" y="110.6">VBG</text>
<text x="146" y="118.4">VDD</text>
<text x="146" y="115.8">GND</text>
<text x="170.9" y="118.4">AVDD_6</text>
<text x="171.8" y="115.8">TOCAP</text>
<text x="146" y="123.7">DUPLED</text>
<text x="146" y="121.1">ACTLED</text>
<text x="173.5" y="123.7">RSVD</text>
<text x="174.5" y="121.1">1V20</text>
<text x="146" y="126.3">LINKLED</text>
<text x="170.6" y="126.3">SPDLED</text>
</g>
<g font-size="2.3" fill="#f00">
<text x="121.1" y="43.6">+3.3V</text>
<text x="189.1" y="46.2">+3.3VA</text>
<text x="76.7" y="56.7">+3.3V</text>
<text x="231" y="65.6">MDI1_TX_N</text>
<text x="231" y="68.2">MDI1_TX_P</text>
<text x="231" y="76.1">MDI1_RX_N</text>
<text x="231" y="78.7">MDI1_RX_P</text>
<text x="83.4" y="94.4">RSTBTN_N</text>
<text x="83.4" y="99.6">SPI_MOSI</text>
<text x="83.4" y="107.5">SPI_CS0_N</text>
<text x="83.4" y="104.9">SPI_SCK</text>
<text x="83.4" y="102.2">SPI_MISO</text>
<text x="83.4" y="120.6">Eth1_ACT</text>
<text x="83.4" y="123.1">Eth1_Duplex</text>
<text x="83.4" y="125.8">Eth1_LINK</text>
<text x="231.5" y="126">Eth1_Speed</text>
</g>
<g font-size="2.3">
<text x="123.7" y="56.7">R46</text>
<text x="144.7" y="59.3">U7</text>
<text x="84.5" y="61.9">R36</text>
<text x="100.2" y="61.9">0</text>
<text x="84.5" y="67.2">R37</text>
<text x="100.2" y="67.2">0</text>
<text x="123.7" y="67.2">10K</text>
<text x="84.5" y="72.4">R39</text>
<text x="84.5" y="77.6">R38</text>
<text x="100.2" y="72.4">0</text>
<text x="100.2" y="77.6">0</text>
<text x="84.5" y="82.9">R40</text>
<text x="100.2" y="82.9">0</text>
<text x="84.5" y="88.1">R41</text>
<text x="100.2" y="88.1">0</text>
<text x="194.4" y="88.1">R58</text>
<text x="207.5" y="88.1">12.4K</text>
<text x="45.3" y="101.2">C10</text>
<text x="58.3" y="101.2">12p</text>
<text x="105.5" y="101.2">R43</text>
<text x="105.5" y="98.6">R42</text>
<text x="118.5" y="101.2">0</text>
<text x="118.5" y="98.6">0</text>
<text x="58.3" y="106.4">BQ1</text>
<text x="105.5" y="103.8">R44</text>
<text x="105.5" y="106.4">R45</text>
<text x="118.5" y="103.8">0</text>
<text x="118.5" y="106.4">0</text>
<text x="76.7" y="109.1">R54</text>
<text x="76.7" y="116.9">1M</text>
<text x="105.5" y="119.5">R69</text>
<text x="118.5" y="119.5">330</text>
<text x="223.2" y="114.3">C25</text>
<text x="223.2" y="119.5">C27</text>
<text x="233.6" y="114.3">4.7u</text>
<text x="233.6" y="119.5">10n</text>
<text x="105.5" y="122.1">R4</text>
<text x="105.5" y="124.7">R68</text>
<text x="118.5" y="122.1">330</text>
<text x="118.5" y="124.7">330</text>
<text x="194.4" y="122.1">R75</text>
<text x="194.4" y="124.7">R5</text>
<text x="207.5" y="124.7">330</text>
<text x="210.1" y="122.1">0</text>
<text x="45.3" y="130">C19</text>
<text x="58.3" y="130">12p</text>
<text x="153" y="132.6">48LQFP_W5500</text>
<text x="176.1" y="171.8">Design Engineer</text>
<text x="176.1" y="177">Title</text>
<text x="186.5" y="179.7">HS Devices Development Board</text>
<text x="199.6" y="174.2">Milan Pavlovic</text>
<text x="176.1" y="184.9">Size</text>
<text x="186.5" y="184.9">Document Number</text>
<text x="262.4" y="184.9">Rev</text>
<text x="178.7" y="187.5">A</text>
<text x="186.5" y="187.5">1</text>
<text x="265" y="187.5">A</text>
<text x="176.1" y="192.7">Date:</text>
<text x="189.7" y="192.7">Friday, March 07, 2025</text>
<text x="228.4" y="192.7">Sheet</text>
<text x="241.5" y="192.7">9</text>
<text x="249.3" y="192.7">of</text>
<text x="257.2" y="192.7">20</text>
</g>
<g font-size="1.9">
<text x="46.6" y="9.4">5</text>
<text x="96.3" y="9.4">4</text>
<text x="146" y="9.4">3</text>
<text x="195.7" y="9.4">2</text>
<text x="245.4" y="9.4">1</text>
<text x="19.8" y="34.6">D</text>
<text x="270.9" y="34.6">D</text>
<text x="19.8" y="80.3">C</text>
<text x="270.9" y="80.3">C</text>
<text x="19.8" y="126.2">B</text>
<text x="270.9" y="126.2">B</text>
<text x="19.8" y="171.9">A</text>
<text x="270.9" y="171.9">A</text>
<text x="46.6" y="195.2">5</text>
<text x="96.3" y="195.2">4</text>
<text x="146" y="195.2">3</text>
<text x="195.7" y="195.2">2</text>
<text x="245.4" y="195.2">1</text>
</g>
</svg>
